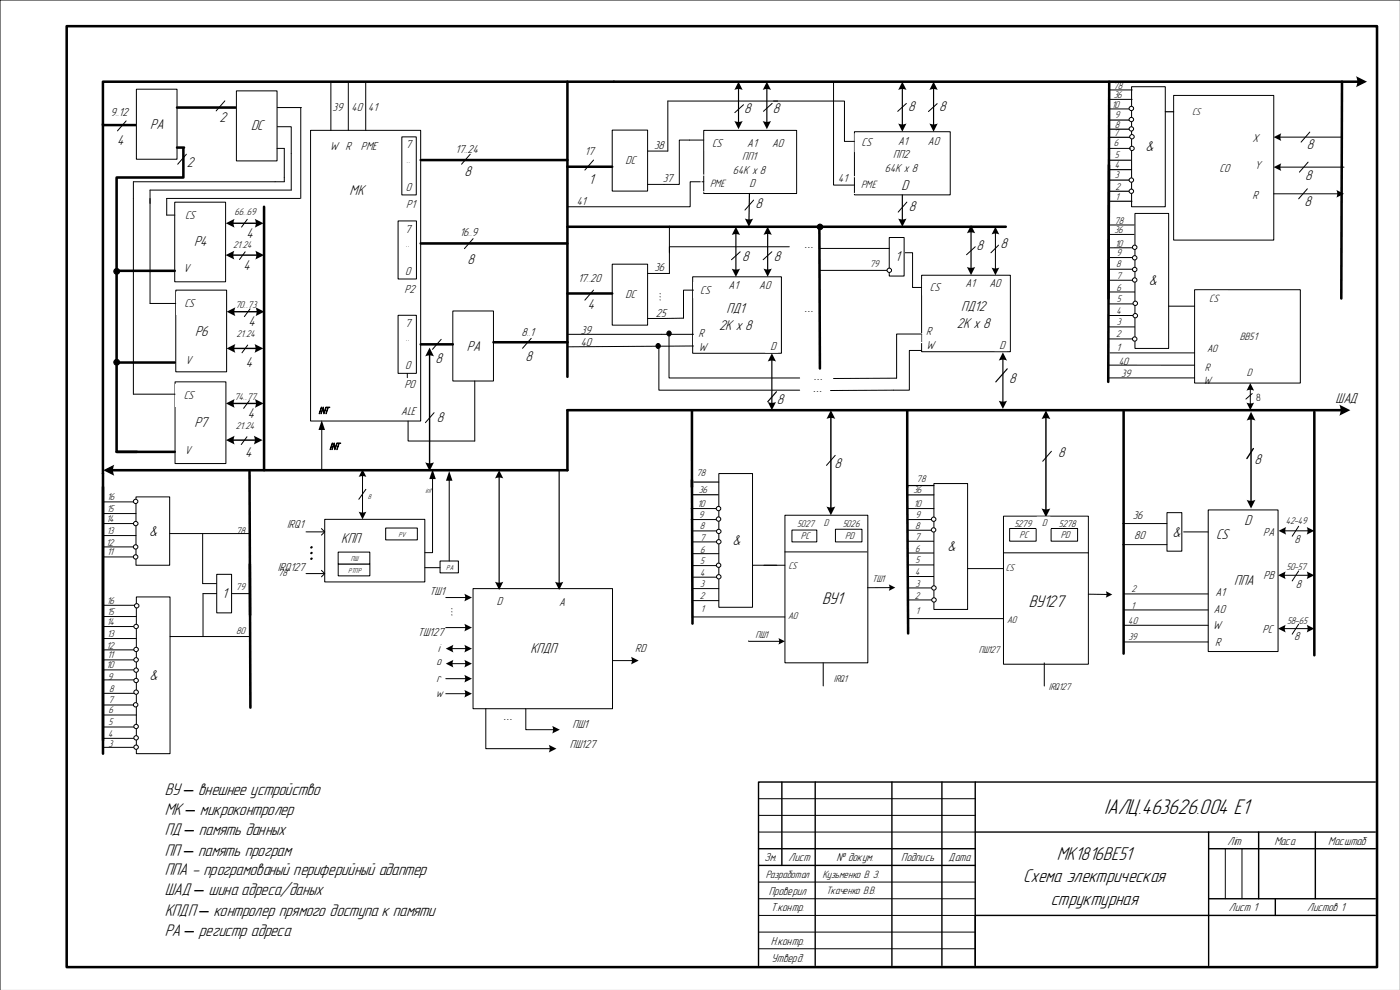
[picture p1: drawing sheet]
<svg xmlns="http://www.w3.org/2000/svg" width="420mm" height="297mm" viewBox="0 0 420 297" stroke-linecap="round" stroke-linejoin="round" font-family="sans-serif">
<path d="M207.7 83h26.7v22.9h-26.7z" fill="none" stroke="#000" stroke-width=".3"/>
<path d="M208 84.7h6.7v4.6h-6.7z" fill="none" stroke="#fff" stroke-width=".3"/>
<path d="M208 100.3h3.8v3.4h-3.8z" fill-rule="evenodd" fill="#fff"/>
<path d="M208 100.3h3.8v3.4h-3.8z" fill="none" stroke="#fff" stroke-width=".3"/>
<path d="M229.5 102.1h3.8v3.5h-3.8z" fill-rule="evenodd" fill="#fff"/>
<path d="M229.5 102.1h3.8v3.5h-3.8z" fill="none" stroke="#fff" stroke-width=".3"/>
<path d="M93.1 39.1h33.1v87.1h-33.1z" fill-rule="evenodd" fill="#fff"/>
<path d="M93.1 39.1h33.1v87.1h-33.1z" fill="none" stroke="#000" stroke-width=".3"/>
<path d="M119.4 66.2h5.5v17.5h-5.5z" fill-rule="evenodd" fill="#fff"/>
<path d="M119.4 66.2h5.5v17.5h-5.5z" fill="none" stroke="#000" stroke-width=".3"/>
<path d="M119.4 94.5h5.5v17.5h-5.5z" fill-rule="evenodd" fill="#fff"/>
<path d="M119.4 94.5h5.5v17.5h-5.5z" fill="none" stroke="#000" stroke-width=".3"/>
<path d="M120.5 41h4.3v17.5h-4.3z" fill-rule="evenodd" fill="#fff"/>
<path d="M120.5 41h4.3v17.5h-4.3zM122.2 112v1.2" fill="none" stroke="#000" stroke-width=".3"/>
<path d="M211.1 39.1h27.8v18.9h-27.8z" fill-rule="evenodd" fill="#fff"/>
<path d="M211.1 39.1h27.8v18.9h-27.8z" fill="none" stroke="#000" stroke-width=".3"/>
<path d="M211.5 40.5h6.8v4.9h-6.8z" fill="none" stroke="#fff" stroke-width=".3"/>
<path d="M220.8 53h9.3v4.2h-9.3z" fill-rule="evenodd" fill="#fff"/>
<path d="M220.8 53h9.3v4.2h-9.3z" fill="none" stroke="#fff" stroke-width=".3"/>
<path d="M256.3 39.5h28.7v18.9h-28.7z" fill-rule="evenodd" fill="#fff"/>
<path d="M256.3 39.5h28.7v18.9h-28.7z" fill="none" stroke="#000" stroke-width=".3"/>
<path d="M256.4 40h6.6v5.6h-6.6z" fill-rule="evenodd" fill="#fff"/>
<path d="M256.4 40h6.6v5.6h-6.6z" fill="none" stroke="#fff" stroke-width=".3"/>
<path d="M266.3 53.4h9.6v4.2h-9.6z" fill-rule="evenodd" fill="#fff"/>
<path d="M266.3 53.4h9.6v4.2h-9.6z" fill="none" stroke="#fff" stroke-width=".3"/>
<path d="M183.6 39h10.6v18.3h-10.6z" fill-rule="evenodd" fill="#fff"/>
<path d="M183.6 39h10.6v18.3h-10.6zM232 30.3h21.3v8.8M233.2 30.3h-32.9v15h-6.1M194.2 55.3h4.9" fill="none" stroke="#000" stroke-width=".3"/>
<path d="M276.4 82.5h26.6v23h-26.6z" fill-rule="evenodd" fill="#fff"/>
<path d="M276.4 82.5h26.6v23h-26.6z" fill="none" stroke="#000" stroke-width=".3"/>
<path d="M276.2 100h3.8v2.7h-3.8zM276.7 83.7h7v4.8h-7z" fill="none" stroke="#fff" stroke-width=".3"/>
<path d="M298.2 101.6h3.8v3.5h-3.8z" fill-rule="evenodd" fill="#fff"/>
<path d="M298.2 101.6h3.8v3.5h-3.8z" fill="none" stroke="#fff" stroke-width=".3"/>
<path d="M183.6 79.2h10.6v18.3h-10.6z" fill-rule="evenodd" fill="#fff"/>
<path d="M183.6 79.2h10.6v18.3h-10.6zM236.7 74h-35.9v8h-6.6M194.2 95.5h4.9M198.4 100.3h9.6" fill="none" stroke="#000" stroke-width=".3"/>
<path d="M230 26.4v10.5M280 26.4v11.2M224.8 58l-.2 8.1M270.6 58.4v7.7" fill="none" stroke="#000" stroke-width=".35"/>
<g fill="#000">
<path d="M230 24.5l1.2 2.5-.9-.3-1.5 .3z" fill-rule="evenodd"/>
<path d="M228.8 36.3l1.5 .2 .9-.2-1.2 2.4z" fill-rule="evenodd"/>
<path d="M280 24.5l1.2 2.5-.9-.3-1.5 .3z" fill-rule="evenodd"/>
<path d="M278.8 37l1.5 .3 .9-.3-1.2 2.5z" fill-rule="evenodd"/>
<path d="M223.4 65.5l1.5 .3 1-.3-1.3 2.5z" fill-rule="evenodd"/>
<path d="M269.4 65.5l1 .3 1.5-.3-1.3 2.5z" fill-rule="evenodd"/>
</g>
<path d="M135.8 93.3h12.2v21h-12.2z" fill-rule="evenodd" fill="#fff"/>
<path d="M135.8 93.3h12.2v21h-12.2z" fill="none" stroke="#000" stroke-width=".3"/>
<path d="M362.4 152.9h20.9v42.5h-20.9z" fill-rule="evenodd" fill="#fff"/>
<path d="M362.4 152.9h20.9v42.5h-20.9z" fill="none" stroke="#000" stroke-width=".3"/>
<path d="M52.4 60.6h15.3v23.9h-15.3z" fill-rule="evenodd" fill="#fff"/>
<path d="M52.4 60.6h15.3v23.9h-15.3z" fill="none" stroke="#000" stroke-width=".3"/>
<path d="M52.5 114.5h15.3v24.5h-15.3z" fill-rule="evenodd" fill="#fff"/>
<path d="M83.1 32.3h5.9M73.5 75.5l-1.7 2.3M52.5 114.5h15.3v24.5h-15.3zM74.1 131l-1.7 2.3" fill="none" stroke="#000" stroke-width=".3"/>
<path d="M69.6 76.5h7.6M69.7 132h7.1" fill="none" stroke="#000" stroke-width=".42"/>
<g fill="#000">
<path d="M67.7 76.5l2.6-1.3-.3 1.3 .3 1.3z" fill-rule="evenodd"/>
<path d="M76.6 75.2l2.6 1.3-2.6 1.3 .3-1.3z" fill-rule="evenodd"/>
<path d="M67.8 132l2.6-1.3-.3 1.3 .3 1.3z" fill-rule="evenodd"/>
<path d="M76.1 130.7l2.7 1.3-2.7 1.3 .3-1.3z" fill-rule="evenodd"/>
</g>
<path d="M53.2 61.2h7.5v6.7h-7.5z" fill-rule="evenodd" fill="#fff"/>
<path d="M53.2 61.2h7.5v6.7h-7.5z" fill="none" stroke="#fff" stroke-width=".3"/>
<path d="M52.8 115.2h7.5v6.6h-7.5z" fill-rule="evenodd" fill="#fff"/>
<path d="M52.8 115.2h7.5v6.6h-7.5z" fill="none" stroke="#fff" stroke-width=".3"/>
<path d="M53.9 133h3.9v4.1h-3.9z" fill-rule="evenodd" fill="#fff"/>
<path d="M53.9 133h3.9v4.1h-3.9z" fill="none" stroke="#fff" stroke-width=".3"/>
<path d="M53.5 78.5h3.9v4.1h-3.9z" fill-rule="evenodd" fill="#fff"/>
<path d="M53.5 78.5h3.9v4.1h-3.9z" fill="none" stroke="#fff" stroke-width=".3"/>
<path d="M30.9 37.2v.3h9.8" fill="none" stroke="#000" stroke-width=".76"/>
<path d="M40.9 26.7h12.2v21h-12.2z" fill-rule="evenodd" fill="#fff"/>
<g fill="none" stroke="#000" stroke-width=".3">
<path d="M419.9 0h-419.9v296.9M37.8 36.3l-2.6 3M40.9 26.7h12.2v21h-12.2zM67.4 30.3l-2.6 2.9M83 38h4.4v8M99.2 24.8v14.3M104.5 24.8v14.3M109.7 24.5v14.6M55.9 46.2l-2.6 3.1M141 46.2l-2.6 3.1M178 48l-2.6 3M141.9 71.6l-2.6 3"/>
<path d="M226 60l-2.6 3M231.5 75.5l-2.6 2.4M272 60.6l-2.6 3M298.5 69.7v11.1M299.5 73.5l-2.3 2.3M178 87l-2.6 3M132.3 101.8l-2.6 3M159.3 101.4l-2.6 3M170.2 100.3h28.2M197.6 104.6v12.4h42.2M200.7 100.3v13h39.1M208 103.7l-37.8 .3"/>
<path d="M276.4 105.1h-3.7v11.9h-4.7M130.2 123.8l-2.6 2.9M315.3 135.3l-2.6 3M385.2 159.2h7.3M389.5 157.8l-1.9 3M385 172.5h7.5M389.5 171.2l-1.9 3M385 188.5h7.5M389.5 187.2l-1.9 3M227.5 239.5h65M227.5 249.5h65M227.5 244.5h65"/>
<path d="M367.5 254.5v15M372.5 254.5v15M227.5 279.5h65M227.5 264.5h65M227.5 269.5h65M227.5 274.5h65M227.5 284.5h65"/>
<circle cx="245.9" cy="68" r=".83"/>
<circle cx="35" cy="81.4" r=".87"/>
<circle cx="200.6" cy="100" r=".7"/>
<circle cx="197.3" cy="103.7" r=".7"/>
</g>
<g fill="none" stroke="#000" stroke-width=".76">
<path d="M20 7.8h393v282.2h-393zM53.1 32.3h17.8M170.2 24.5v88.5M407.5 24.5h-376.6v117.5M53.1 44.2h2.1M126.2 48h44M170.2 50h13.4M79.2 62v79M126.2 73h44M170.2 68h131.5M170.2 88h13.4M126.2 103.3h9.6"/>
<path d="M148 102.6h22.2M272.1 123l.3 66.9M394.2 123.5v73M402.5 123h-232.3v18h-136.7"/>
</g>
<g fill="none" stroke="#000" stroke-width=".42">
<path d="M128.8 106.2v33.1M313.7 125.1v28M375.2 125.5v25M375.9 134.5l-1.9 3M234.5 234.5v25M244.5 234.5v55M267.5 234.5v55M282.5 234.5v55M292.5 234.5h-65v55M412.5 234.5h-120v55v-15h120M227.5 254.5h65M227.5 259.5h65"/>
<path d="M292.5 249.5h120M362.5 249.5v40M362.5 254.5h50M377.5 249.5v20M394.5 249.5v20M362.5 269.5h50M382.5 269.5v5"/>
</g>
<g fill="#000">
<path d="M406.7 22.8l3.3 1.7-3.3 1.7 .4-1.7z" fill-rule="evenodd"/>
<path d="M230.2 68l1.3 2.4-1-.2-1.5 .2z" fill-rule="evenodd"/>
<path d="M298.5 68l1.2 2.3-.9-.3-1.4 .3z" fill-rule="evenodd"/>
<path d="M229 80.5l1.5 .3 1-.3-1.3 2.5z" fill-rule="evenodd"/>
<path d="M297.4 80.2l1.4 .3 .9-.3-1.2 2.3z" fill-rule="evenodd"/>
<path d="M128.8 104.2l1.4 2.7-1.4-.3-1.3 .3z" fill-rule="evenodd"/>
<path d="M231.5 105.9l1.2 2.5-.9-.3-1.5 .3z" fill-rule="evenodd"/>
<path d="M300.8 105.7l1.2 2.4-1-.2-1.4 .2z" fill-rule="evenodd"/>
<path d="M230.3 120.5l1.5 .3 .9-.3-1.2 2.5z" fill-rule="evenodd"/>
<path d="M299.6 120.1l1.4 .3 1-.3-1.2 2.5z" fill-rule="evenodd"/>
<path d="M313.7 123.1l1.3 2.6-1.3-.3-1.3 .3z" fill-rule="evenodd"/>
<path d="M375.2 123.5l1.3 2.6-1.3-.3-1.3 .3z" fill-rule="evenodd"/>
<path d="M401.7 121.3l3.3 1.7-3.3 1.7 .4-1.7z" fill-rule="evenodd"/>
<path d="M31 141l3.3-1.6-.4 1.6 .4 1.7z" fill-rule="evenodd"/>
<path d="M127.5 138.6l1.3 .3 1.4-.3-1.4 2.6z" fill-rule="evenodd"/>
<path d="M312.4 152.4l1.3 .4 1.3-.4-1.3 2.7z" fill-rule="evenodd"/>
<path d="M373.9 149.9l1.3 .3 1.3-.3-1.3 2.6z" fill-rule="evenodd"/>
<path d="M383.5 159.2l2.3-1.2-.3 .9 .3 1.4z" fill-rule="evenodd"/>
<path d="M391.9 158l2.3 1.2-2.3 1.1 .3-1.4z" fill-rule="evenodd"/>
<path d="M383.3 172.5l2.3-1.1-.3 .9 .3 1.3z" fill-rule="evenodd"/>
<path d="M391.9 171.4l2.3 1.1-2.3 1.1 .3-1.3z" fill-rule="evenodd"/>
<path d="M383.3 188.5l2.3-1.1-.3 .9 .3 1.3z" fill-rule="evenodd"/>
<path d="M391.9 187.4l2.3 1.1-2.3 1.1 .3-1.3z" fill-rule="evenodd"/>
<circle cx="245.9" cy="68" r=".83"/>
<circle cx="35" cy="81.4" r=".87"/>
<circle cx="200.6" cy="100" r=".7"/>
<circle cx="197.3" cy="103.7" r=".7"/>
</g>
<path d="M230.2 69.8v11.3M231.5 107.8v13.3M232.9 117.5l-2.6 3M300.8 107.5v13.2M302.1 110.6l-3.4 3.9" fill="none" stroke="#000" stroke-width=".35"/>
<path d="M350 153.7h4.5v11.6h-4.5z" fill-rule="evenodd" fill="#fff"/>
<g fill="none" stroke="#000" stroke-width=".3">
<path d="M223 31.4l-2.6 2.4M231.6 31l-2.6 2.4M250 24.5v31h6.3M253.3 39.1v3.3h3M271.8 31l-2.6 2.4M281.1 31.1l-2.6 2.4M211.1 42h-7.4v13.3h-4.6M211.1 54.5h-4.1v7.5h-36.8M50 64.5h2.4M74.2 65.8l-1.8 2.3M222 75.5l-2.6 2.4M271.5 75.8h2.2v10.4h2.7"/>
<path d="M292.5 74l-2.6 2.4M208 87h-3v8.4l-5.9 .1M142.4 114.3v17.9h-20v-6M276.4 100.2h-7.5v13.2l-18.9 .1M74.8 120.1l-1.7 2.3M272.1 159h8M336.7 157h13.3M350 153.7h4.5v11.6h-4.5zM355 159.5h7.4M272.1 162.3h8M272.1 165.8h8M272.1 169.4h8"/>
<path d="M272.1 172.9h8M272.1 179.9h8M272.1 176.3h8M337.1 178.1h25.3M337.1 182.9h25.3M337.1 187.5h25.3M337.1 192.5h25.3"/>
</g>
<path d="M55 44.5v8.7h-20v82.3h6.1M35 81.2h17.4" fill="none" stroke="#000" stroke-width=".76"/>
<path d="M69.7 66.9h7.4M69.7 121h7.4" fill="none" stroke="#000" stroke-width=".42"/>
<g fill="#000">
<path d="M221.5 24.5l1.2 2.5-.9-.3-1.5 .3z" fill-rule="evenodd"/>
<path d="M220.3 36.3l1.5 .2 .9-.2-1.2 2.4z" fill-rule="evenodd"/>
<path d="M270.6 24.5l1.3 2.5-1-.3-1.5 .3z" fill-rule="evenodd"/>
<path d="M269.4 37l1.5 .3 1-.3-1.3 2.5z" fill-rule="evenodd"/>
<path d="M67.7 66.9l2.6-1.3-.3 1.3 .3 1.4z" fill-rule="evenodd"/>
<path d="M76.4 65.6l2.6 1.3-2.6 1.4 .3-1.4z" fill-rule="evenodd"/>
<path d="M220.7 68l1.3 2.5-1-.3-1.5 .3z" fill-rule="evenodd"/>
<path d="M291.2 67.5l1.3 2.5-1-.3-1.5 .3z" fill-rule="evenodd"/>
<path d="M219.5 80.5l1.5 .3 1-.3-1.3 2.5z" fill-rule="evenodd"/>
<path d="M290 80l1.5 .3 1-.3-1.3 2.5z" fill-rule="evenodd"/>
<path d="M67.8 121l2.6-1.3-.3 1.3 .3 1.3z" fill-rule="evenodd"/>
<path d="M76.4 119.7l2.7 1.3-2.7 1.3 .4-1.3z" fill-rule="evenodd"/>
</g>
<path d="M267 40h7.1v4.5h-7.1zM210.3 52.5h9.4v5h-9.4zM221.9 40.5h6.9v5h-6.9zM255.6 53h9.4v5h-9.4z" fill="none" stroke="#fff" stroke-width=".3"/>
<path d="M221.5 26.4v10.5M270.6 26.4v11.2M220.7 69.9v11.3M291.2 69.4v11.2" fill="none" stroke="#000" stroke-width=".35"/>
<path d="M280.1 145h10.1v37.7h-10.1z" fill-rule="evenodd" fill="#fff"/>
<path d="M200.8 67.8v8M280.1 145h10.1v37.7h-10.1z" fill="none" stroke="#000" stroke-width=".3"/>
<path d="M272.2 148.4h7.9" fill="none" stroke="#000" stroke-width=".35"/>
<path d="M245.7 67.5l.2 43M30.9 142v80" fill="none" stroke="#000" stroke-width=".76"/>
<path d="M40.8 149h10.1v20.5h-10.1z" fill-rule="evenodd" fill="#fff"/>
<path d="M30.9 157h9.9M30.9 154h9.9M40.8 149h10.1v20.5h-10.1zM50.9 160h24M30.9 167h9.9M30.9 164h9.9M30.9 160.6h9.9" fill="none" stroke="#000" stroke-width=".3"/>
<circle cx="40.7" cy="157" r=".67" fill="#fff"/>
<circle cx="40.7" cy="157" r=".67" fill="none" stroke="#000" stroke-width=".3"/>
<path d="M40.9 179h10.1v47h-10.1z" fill-rule="evenodd" fill="#fff"/>
<path d="M60.8 160v15h4.1M40.9 179h10.1v47h-10.1zM65 178h-4.1v12.9M31 197.9h9.9M31 194.9h9.9M31 191.5h9.9M31 187.9h9.9M31 184.9h9.9M51 190.9h24M31 203.9h9.9M31 200.9h9.3" fill="none" stroke="#000" stroke-width=".3"/>
<path d="M65 172.2h4.5v11.6h-4.5z" fill-rule="evenodd" fill="#fff"/>
<path d="M65 172.2h4.5v11.6h-4.5z" fill="none" stroke="#000" stroke-width=".3"/>
<path d="M272.2 145.6h7.9" fill="none" stroke="#000" stroke-width=".35"/>
<circle cx="280" cy="158.9" r=".67" fill="#fff"/>
<circle cx="280" cy="158.9" r=".67" fill="none" stroke="#000" stroke-width=".3"/>
<path d="M337 123v73" fill="none" stroke="#000" stroke-width=".76"/>
<path d="M70.9 27.2h12.2v21h-12.2z" fill-rule="evenodd" fill="#fff"/>
<path d="M70.9 27.2h12.2v21h-12.2zM250.5 136.6l-2.6 3M225 169.5h7.9" fill="none" stroke="#000" stroke-width=".3"/>
<path d="M249.2 125v27.5" fill="none" stroke="#000" stroke-width=".42"/>
<g fill="#000">
<path d="M249.2 123l1.3 2.6-1.3-.3-1.3 .3z" fill-rule="evenodd"/>
<path d="M247.9 151.9l1.3 .3 1.3-.3-1.3 2.6z" fill-rule="evenodd"/>
</g>
<path d="M207.5 123.1v22.9" fill="none" stroke="#000" stroke-width=".76"/>
<path d="M215.6 142h10.1v40.1h-10.1z" fill-rule="evenodd" fill="#fff"/>
<path d="M207.6 159.2h8M215.6 142h10.1v40.1h-10.1zM207.6 162.5h8M207.6 166h8M207.6 169.6h8M207.6 173.1h8M207.6 176.5h8M207.6 180.1h8" fill="none" stroke="#000" stroke-width=".3"/>
<path d="M207.5 144l.2 43" fill="none" stroke="#000" stroke-width=".76"/>
<circle cx="215.6" cy="162.5" r=".67" fill="#fff"/>
<circle cx="215.6" cy="162.5" r=".67" fill="none" stroke="#000" stroke-width=".3"/>
<path d="M207.9 148.4h7.5" fill="none" stroke="#000" stroke-width=".35"/>
<circle cx="215.5" cy="169.5" r=".67" fill="#fff"/>
<circle cx="215.5" cy="169.5" r=".67" fill="none" stroke="#000" stroke-width=".3"/>
<path d="M208.1 144.6h7.5" fill="none" stroke="#000" stroke-width=".35"/>
<circle cx="215.6" cy="159.4" r=".67" fill="#fff"/>
<circle cx="215.6" cy="159.4" r=".67" fill="none" stroke="#000" stroke-width=".3"/>
<circle cx="215.6" cy="173" r=".67" fill="#fff"/>
<g fill="none" stroke="#000" stroke-width=".3">
<path d="M31.1 150.5h9.9M31 181.5h9.9"/>
<circle cx="215.6" cy="173" r=".67"/>
</g>
<circle cx="40.7" cy="150.4" r=".67" fill="#fff"/>
<g fill="none" stroke="#000" stroke-width=".3">
<path d="M369.2 110.6l8.3 .3M372 113.7l5.5 .1"/>
<circle cx="40.7" cy="150.4" r=".67"/>
</g>
<path d="M358.3 86.9h31.7v28h-31.7z" fill-rule="evenodd" fill="#fff"/>
<path d="M358.3 86.9h31.7v28h-31.7z" fill="none" stroke="#000" stroke-width=".3"/>
<path d="M359.2 87.4h9.1v4.2h-9.1z" fill-rule="evenodd" fill="#fff"/>
<path d="M359.2 87.4h9.1v4.2h-9.1z" fill="none" stroke="#fff" stroke-width=".3"/>
<path d="M359.1 109.9h5.5v4.3h-5.5z" fill-rule="evenodd" fill="#fff"/>
<path d="M359.1 109.9h5.5v4.3h-5.5z" fill="none" stroke="#fff" stroke-width=".3"/>
<path d="M359.5 102.5h7.6v4.2h-7.6z" fill-rule="evenodd" fill="#fff"/>
<path d="M359.5 102.5h7.6v4.2h-7.6z" fill="none" stroke="#fff" stroke-width=".3"/>
<path d="M371.6 109.5h5.6v4.3h-5.6z" fill-rule="evenodd" fill="#fff"/>
<path d="M371.6 109.5h5.6v4.3h-5.6z" fill="none" stroke="#fff" stroke-width=".3"/>
<path d="M373.7 119.7l1.9-1.7z" fill="#fff"/>
<path d="M332.4 113.3h25.9M332.4 109.5h25.9M332.9 105.8h25.4M373.7 119.7l1.9-1.7z" fill="none" stroke="#000" stroke-width=".3"/>
<path d="M332.6 49.5l-.2 65" fill="none" stroke="#000" stroke-width=".76"/>
<circle cx="40.7" cy="164" r=".67" fill="#fff"/>
<circle cx="40.7" cy="164" r=".67" fill="none" stroke="#000" stroke-width=".3"/>
<circle cx="40.7" cy="167" r=".67" fill="#fff"/>
<g fill="none" stroke="#000" stroke-width=".3">
<path d="M332.4 80.7h8M332.4 84h8M332.4 87.6h8M332.4 91.1h8M332.4 94.6h8M332.4 98h8M332.4 101.6h8"/>
<circle cx="40.7" cy="167" r=".67"/>
</g>
<path d="M340.4 64h10.1v40.5h-10.1z" fill-rule="evenodd" fill="#fff"/>
<path d="M340.4 64h10.1v40.5h-10.1zM350.5 91.8h7.8" fill="none" stroke="#000" stroke-width=".3"/>
<circle cx="340.5" cy="91" r=".67" fill="#fff"/>
<circle cx="340.5" cy="91" r=".67" fill="none" stroke="#000" stroke-width=".3"/>
<circle cx="40.8" cy="201" r=".67" fill="#fff"/>
<circle cx="40.8" cy="201" r=".67" fill="none" stroke="#000" stroke-width=".3"/>
<circle cx="40.8" cy="187.9" r=".67" fill="#fff"/>
<circle cx="40.8" cy="187.9" r=".67" fill="none" stroke="#000" stroke-width=".3"/>
<circle cx="41" cy="181.7" r=".67" fill="#fff"/>
<circle cx="41" cy="181.7" r=".67" fill="none" stroke="#000" stroke-width=".3"/>
<circle cx="340.3" cy="101.7" r=".67" fill="#fff"/>
<circle cx="340.3" cy="101.7" r=".67" fill="none" stroke="#000" stroke-width=".3"/>
<circle cx="340.5" cy="94.7" r=".67" fill="#fff"/>
<circle cx="340.5" cy="94.7" r=".67" fill="none" stroke="#000" stroke-width=".3"/>
<circle cx="340.3" cy="84" r=".67" fill="#fff"/>
<circle cx="340.3" cy="84" r=".67" fill="none" stroke="#000" stroke-width=".3"/>
<path d="M235.4 154.5h24.9v44.3h-24.9z" fill-rule="evenodd" fill="#fff"/>
<path d="M235.4 154.5h24.9v44.3h-24.9zM235.4 165.5h24.6" fill="none" stroke="#000" stroke-width=".3"/>
<path d="M237.5 158.9h7.5v3.6h-7.5z" fill-rule="evenodd" fill="#fff"/>
<path d="M237.5 158.9h7.5v3.6h-7.5z" fill="none" stroke="#000" stroke-width=".3"/>
<path d="M250.6 158.7h7.9v3.8h-7.9z" fill-rule="evenodd" fill="#fff"/>
<path d="M250.6 158.7h7.9v3.8h-7.9z" fill="none" stroke="#000" stroke-width=".3"/>
<path d="M245.5 155.5h4v2.4h-4z" fill-rule="evenodd" fill="#fff"/>
<path d="M245.5 155.5h4v2.4h-4z" fill="none" stroke="#fff" stroke-width=".3"/>
<path d="M229.1 169.5h6.3M267 176.2h-6.8M224.5 192.2l9.4 .1M246.9 198.8v6.9" fill="none" stroke="#000" stroke-width=".3"/>
<g fill="#000">
<path d="M266.6 175.2l1.9 1-1.9 1 .2-1.2z" fill-rule="evenodd"/>
<path d="M233.5 191.3l1.9 1-1.9 1 .2-1.2z" fill-rule="evenodd"/>
</g>
<path d="M301 154.8h25.4v44.4h-25.4z" fill-rule="evenodd" fill="#fff"/>
<path d="M301 154.8h25.4v44.4h-25.4zM301 165.8h25.4" fill="none" stroke="#000" stroke-width=".3"/>
<path d="M302.8 158.5h8v3.8h-8z" fill-rule="evenodd" fill="#fff"/>
<path d="M302.8 158.5h8v3.8h-8z" fill="none" stroke="#000" stroke-width=".3"/>
<path d="M315.2 158.5h8v3.8h-8z" fill-rule="evenodd" fill="#fff"/>
<path d="M315.2 158.5h8v3.8h-8zM290.2 170.5h10.8M326.4 178.2l5.7 .1M272.2 185.5h28.8M313.2 198.8v6.9" fill="none" stroke="#000" stroke-width=".3"/>
<path d="M311 155.1h4v3.4h-4z" fill="none" stroke="#fff" stroke-width=".3"/>
<path d="M331.7 177.3l1.9 1-2 .9 .3-1.1z" fill-rule="evenodd" fill="#000"/>
<path d="M97.4 155.7h30v18.8h-30z" fill-rule="evenodd" fill="#fff"/>
<path d="M97.4 155.7h30v18.8h-30z" fill="none" stroke="#000" stroke-width=".3"/>
<path d="M101.4 169.1h9.5v3.6h-9.5z" fill-rule="evenodd" fill="#fff"/>
<path d="M101.4 169.1h9.5v3.6h-9.5z" fill="none" stroke="#000" stroke-width=".3"/>
<path d="M101.4 165.5h9.5v3.6h-9.5z" fill-rule="evenodd" fill="#fff"/>
<path d="M101.4 165.5h9.5v3.6h-9.5z" fill="none" stroke="#000" stroke-width=".3"/>
<path d="M115.7 158.3h9.5v3.6h-9.5z" fill-rule="evenodd" fill="#fff"/>
<path d="M91.8 159.5h5.6M96.4 158.5l1 1-1 1M115.7 158.3h9.5v3.6h-9.5zM91.8 172h5.6M96.4 171l1 1-1 1" fill="none" stroke="#000" stroke-width=".3"/>
<path d="M109.7 146.7l-2.1 3z" fill="#fff"/>
<path d="M108.7 142.5v11.5M109.7 146.7l-2.1 3zM129.7 143.4v22.3h-2.3" fill="none" stroke="#000" stroke-width=".3"/>
<g fill="#000">
<path d="M129.7 140.7l1 3h-1.9z"/>
<path d="M107.6 153.4l.9 .3 1.4-.3-1.2 2.3z" fill-rule="evenodd"/>
<path d="M108.7 140.7l1.2 2.3-.9-.2-1.4 .2z" fill-rule="evenodd"/>
</g>
<path d="M132 168.2h5.5v3.6h-5.5z" fill-rule="evenodd" fill="#fff"/>
<path d="M134.7 143.9v24.3M127.4 170.2h4.6M132 168.2h5.5v3.6h-5.5z" fill="none" stroke="#000" stroke-width=".3"/>
<path d="M134.7 141.2l1 3h-1.9z" fill="#000"/>
<path d="M52.7 87h15.3v24.5h-15.3z" fill-rule="evenodd" fill="#fff"/>
<path d="M52.7 87h15.3v24.5h-15.3zM74.3 103.5l-1.7 2.3" fill="none" stroke="#000" stroke-width=".3"/>
<path d="M70 104.5h7" fill="none" stroke="#000" stroke-width=".42"/>
<g fill="#000">
<path d="M68 104.5l2.6-1.3-.3 1.3 .3 1.3z" fill-rule="evenodd"/>
<path d="M76.3 103.2l2.7 1.3-2.7 1.3 .3-1.3z" fill-rule="evenodd"/>
</g>
<path d="M53 87.7h7.5v6.6h-7.5z" fill-rule="evenodd" fill="#fff"/>
<path d="M53 87.7h7.5v6.6h-7.5z" fill="none" stroke="#fff" stroke-width=".3"/>
<path d="M54.2 106h3.8v4.1h-3.8z" fill-rule="evenodd" fill="#fff"/>
<path d="M54.2 106h3.8v4.1h-3.8z" fill="none" stroke="#fff" stroke-width=".3"/>
<path d="M70 93.5h7.3" fill="none" stroke="#000" stroke-width=".42"/>
<g fill="#000">
<path d="M68 93.5l2.6-1.3-.3 1.3 .3 1.3z" fill-rule="evenodd"/>
<path d="M76.7 92.2l2.6 1.3-2.6 1.3 .3-1.3z" fill-rule="evenodd"/>
<circle cx="35" cy="108.6" r=".87"/>
</g>
<g fill="none" stroke="#000" stroke-width=".3">
<path d="M89 32.3h1.4M90.2 32.3v27.2M83.1 44.5h2.2v10h-45.3v63.7h12.5M87.4 46v11h-42.4v34h7.7M90 59.5h-40v5M75 92.6l-1.7 2.3M245.8 81.1h20.9"/>
<circle cx="35" cy="108.6" r=".87"/>
</g>
<path d="M35 108.7h17.4M35 135.5h17.4" fill="none" stroke="#000" stroke-width=".76"/>
<path d="M141.9 176.5h41.8v36h-41.8z" fill-rule="evenodd" fill="#fff"/>
<g fill="none" stroke="#000" stroke-width=".3">
<path d="M332.5 77.2h7.6M340.4 74.3h-7.9M268 117l-18.9 .1M96.5 128.7v12.3M69.5 178h5.5M133.7 179.2h6.1M141.9 176.5h41.8v36h-41.8zM133.7 188.2h6.1M135.4 194.5h4.4M135.4 199h4.4M183.7 198.1h6.1M207.5 185h27.9"/>
<path d="M133.7 203.5h6.1M133.7 208h6.1M145.7 212.5v12h19.5M157.7 212.5v6.3h8.5"/>
</g>
<path d="M149.7 142.9v32.1M167.7 141v34" fill="none" stroke="#000" stroke-width=".35"/>
<g fill="#000">
<path d="M96.5 126l1 2.9h-2z"/>
<path d="M149.7 141l1.2 2.5-.9-.3-1.5 .3z" fill-rule="evenodd"/>
<path d="M139.3 178l2.2 1.2-2.2 1.1 .2-1.4z" fill-rule="evenodd"/>
<path d="M148.5 174.4l1.5 .3 .9-.3-1.2 2.5z" fill-rule="evenodd"/>
<path d="M166.5 174.4l1.5 .3 .9-.3-1.2 2.5z" fill-rule="evenodd"/>
<path d="M133.7 194.5l2.3-1.1-.3 .9 .3 1.3z" fill-rule="evenodd"/>
<path d="M133.7 199l2.3-1.1-.3 .9 .3 1.3z" fill-rule="evenodd"/>
<path d="M139.3 187l2.2 1.2-2.2 1.1 .2-1.3z" fill-rule="evenodd"/>
<path d="M139.3 193.4l2.2 1.1-2.2 1.1 .2-1.3z" fill-rule="evenodd"/>
<path d="M139.3 197.9l2.2 1.1-2.2 1.1 .2-1.3z" fill-rule="evenodd"/>
<path d="M189.3 196.9l2.2 1.2-2.2 1.1 .2-.9z" fill-rule="evenodd"/>
<path d="M139.3 202.4l2.2 1.1-2.2 1.1 .2-1.3z" fill-rule="evenodd"/>
<path d="M139.3 206.9l2.2 1.1-2.2 1.2 .2-1.4z" fill-rule="evenodd"/>
<path d="M165.6 217.7l2.3 1.1-2.3 1.1 .3-1.3z" fill-rule="evenodd"/>
<path d="M164.6 223.4l2.3 1.1-2.3 1.1 .3-.9z" fill-rule="evenodd"/>
</g>
<circle cx="340.3" cy="80.8" r=".67" fill="#fff"/>
<circle cx="340.3" cy="80.8" r=".67" fill="none" stroke="#000" stroke-width=".3"/>
<circle cx="280.1" cy="179.9" r=".67" fill="#fff"/>
<circle cx="280.1" cy="179.9" r=".67" fill="none" stroke="#000" stroke-width=".3"/>
<circle cx="280.1" cy="176.3" r=".67" fill="#fff"/>
<g fill="none" stroke="#000" stroke-width=".3">
<path d="M375 116.6v4.7"/>
<circle cx="280.1" cy="176.3" r=".67"/>
</g>
<g fill="#000">
<path d="M375 114.9l1.1 2.3-.9-.3-1.3 .3z" fill-rule="evenodd"/>
<path d="M373.9 120.7l1.3 .3 .9-.3-1.1 2.3z" fill-rule="evenodd"/>
</g>
<path d="M332.7 24.5l-.2 65M402.5 24.5l-.2 65" fill="none" stroke="#000" stroke-width=".76"/>
<path d="M352 28.6h30v43.4h-30z" fill-rule="evenodd" fill="#fff"/>
<path d="M352 28.6h30v43.4h-30zM392.8 39.6l-2.6 3M382 58.1h19.4M383.7 50.1h19.4M383.7 41.1h18.9M392.1 56.6l-2.6 3M392.3 48.6l-2.6 3" fill="none" stroke="#000" stroke-width=".3"/>
<g fill="#000">
<path d="M382 50.1l2.3-1.1-.3 .9 .3 1.4z" fill-rule="evenodd"/>
<path d="M382 41.1l2.3-1.1-.3 .9 .3 1.4z" fill-rule="evenodd"/>
<path d="M400.8 57l2.3 1.1-2.3 1.2 .3-1.4z" fill-rule="evenodd"/>
</g>
<path d="M339.4 26h10.1v36h-10.1z" fill-rule="evenodd" fill="#fff"/>
<path d="M339.4 26h10.1v36h-10.1z" fill="none" stroke="#000" stroke-width=".3"/>
<path d="M332.9 36h6.5M332.9 38.7h6.5M332.6 48h6.5M332.8 54h6.4M332.9 41.2h6.5M332.9 50.9h6.5M332.9 57.3h6.5M333 60.3h6.5" fill="none" stroke="#000" stroke-width=".35"/>
<circle cx="339.5" cy="44.5" r=".67" fill="#fff"/>
<circle cx="339.5" cy="44.5" r=".67" fill="none" stroke="#000" stroke-width=".3"/>
<circle cx="339.5" cy="41" r=".67" fill="#fff"/>
<circle cx="339.5" cy="41" r=".67" fill="none" stroke="#000" stroke-width=".3"/>
<circle cx="339.3" cy="54" r=".67" fill="#fff"/>
<circle cx="339.3" cy="54" r=".67" fill="none" stroke="#000" stroke-width=".3"/>
<path d="M349.5 33.5h2.5" fill="none" stroke="#000" stroke-width=".35"/>
<path d="M74.8 141.4l.2 43M74.9 169.2l.2 43" fill="none" stroke="#000" stroke-width=".76"/>
<path d="M266.7 71.2h4.5v11.6h-4.5z" fill-rule="evenodd" fill="#fff"/>
<path d="M245.8 74.5h20.9M266.7 71.2h4.5v11.6h-4.5z" fill="none" stroke="#000" stroke-width=".3"/>
<circle cx="266.7" cy="81.1" r=".67" fill="#fff"/>
<g fill="none" stroke="#000" stroke-width=".3">
<path d="M31.1 218h9.8M31.1 214.4h9.8M31.1 211.4h9.8M31.1 221.4h9.8"/>
<circle cx="266.7" cy="81.1" r=".67"/>
</g>
<circle cx="40.8" cy="217.9" r=".67" fill="#fff"/>
<g fill="none" stroke="#000" stroke-width=".3">
<path d="M31.3 207.9h9.9"/>
<circle cx="40.8" cy="217.9" r=".67"/>
</g>
<circle cx="40.7" cy="211.4" r=".67" fill="#fff"/>
<circle cx="40.7" cy="211.4" r=".67" fill="none" stroke="#000" stroke-width=".3"/>
<circle cx="40.8" cy="197.9" r=".67" fill="#fff"/>
<circle cx="40.8" cy="197.9" r=".67" fill="none" stroke="#000" stroke-width=".3"/>
<circle cx="40.8" cy="194.8" r=".67" fill="#fff"/>
<g fill="none" stroke="#000" stroke-width=".3">
<path d="M31.1 224.1h9.8"/>
<circle cx="40.8" cy="194.8" r=".67"/>
</g>
<path d="M30.9 146v80" fill="none" stroke="#000" stroke-width=".76"/>
<circle cx="40.8" cy="221.3" r=".67" fill="#fff"/>
<circle cx="40.8" cy="221.3" r=".67" fill="none" stroke="#000" stroke-width=".3"/>
<circle cx="40.8" cy="224.1" r=".67" fill="#fff"/>
<circle cx="40.8" cy="224.1" r=".67" fill="none" stroke="#000" stroke-width=".3"/>
<circle cx="40.8" cy="207.6" r=".67" fill="#fff"/>
<circle cx="40.8" cy="207.6" r=".67" fill="none" stroke="#000" stroke-width=".3"/>
<circle cx="40.8" cy="204.1" r=".67" fill="#fff"/>
<g fill="none" stroke="#000" stroke-width=".3">
<path d="M207.3 152.5h7.9M207.3 155.8h8M272.1 152.5h8M272.1 155.8h8M336.7 163.3h13.3"/>
<circle cx="40.8" cy="204.1" r=".67"/>
</g>
<circle cx="215.5" cy="155.7" r=".67" fill="#fff"/>
<circle cx="215.5" cy="155.7" r=".67" fill="none" stroke="#000" stroke-width=".3"/>
<circle cx="215.5" cy="152.5" r=".67" fill="#fff"/>
<circle cx="215.5" cy="152.5" r=".67" fill="none" stroke="#000" stroke-width=".3"/>
<circle cx="280" cy="155.7" r=".67" fill="#fff"/>
<g fill="none" stroke="#000" stroke-width=".3">
<path d="M332.5 70.3h7.6M332.5 67.5h7.7"/>
<circle cx="280" cy="155.7" r=".67"/>
</g>
<circle cx="340.3" cy="77.3" r=".67" fill="#fff"/>
<circle cx="340.3" cy="77.3" r=".67" fill="none" stroke="#000" stroke-width=".3"/>
<circle cx="340.3" cy="74.2" r=".67" fill="#fff"/>
<g fill="none" stroke="#000" stroke-width=".3">
<path d="M332.4 29.8h7.2M332.4 27h7.2M332.7 32.7h6.7M332.5 44.5h6.5"/>
<circle cx="340.3" cy="74.2" r=".67"/>
</g>
<circle cx="339.3" cy="35.9" r=".67" fill="#fff"/>
<circle cx="339.3" cy="35.9" r=".67" fill="none" stroke="#000" stroke-width=".3"/>
<circle cx="339.3" cy="32.5" r=".67" fill="#fff"/>
<circle cx="339.3" cy="32.5" r=".67" fill="none" stroke="#000" stroke-width=".3"/>
<circle cx="339.3" cy="57.4" r=".67" fill="#fff"/>
<circle cx="339.3" cy="57.4" r=".67" fill="none" stroke="#000" stroke-width=".3"/>
<circle cx="339.3" cy="38.7" r=".67" fill="#fff"/>
<circle cx="339.3" cy="38.7" r=".67" fill="none" stroke="#000" stroke-width=".3"/>
<g font-size="8.9">
<text x="92.7" y="164.3">.</text>
<text x="92.7" y="166">.</text>
<text x="92.7" y="167.7">.</text>
</g>
<g font-size="6.7">
<text x="241.2" y="74.5">…</text>
<text x="197.9" y="87.7" transform="rotate(90 197.9 87.7)">…</text>
<text x="241.2" y="93.5">…</text>
<text x="243.8" y="117.5">…</text>
<text x="244" y="114">…</text>
<text x="135.4" y="181.9" transform="rotate(90 135.4 181.9)">…</text>
<text x="151" y="216">…</text>
<text x="331.2" y="244.1">ІАЛЦ.463626.004 Е1</text>
</g>
<g font-size="5.9">
<text x="317" y="257.8">MK1816ВE51</text>
<text x="306.9" y="264.6">Схема электрическая</text>
<text x="315.2" y="271.4">структурная</text>
</g>
<g font-size="5.3">
<text x="246.6" y="181.1">ВУ1</text>
<text x="308.6" y="182">ВУ127</text>
<text x="49.4" y="238.4">ВУ – внешнее устройство</text>
<text x="49.4" y="244.4">МК – микроконтролер</text>
<text x="49.4" y="250.5">ПД – память данных</text>
<text x="49.4" y="256.5">ПП – память програм</text>
<text x="49.4" y="262.5">ППА - програмованый периферийный адаптер</text>
<text x="49.4" y="268.5">ШАД – шина адреса/даных</text>
<text x="49.4" y="274.6">КПДП – контролер прямого доступа к памяти</text>
<text x="49.4" y="280.6">РА – регистр адреса</text>
</g>
<g font-size="4.5">
<text x="223.2" y="33.8">8</text>
<text x="231.8" y="33.8">8</text>
<text x="272.4" y="33.3">8</text>
<text x="281.6" y="33.3">8</text>
<text x="45.1" y="38.6">РА</text>
<text x="65.8" y="36.6">2</text>
<text x="75.3" y="39.1">DC</text>
<text x="35.2" y="43.6">4</text>
<text x="343.5" y="45.3">&amp;</text>
<text x="391.9" y="44.8">8</text>
<text x="56" y="50.1">2</text>
<text x="139.3" y="52.8">8</text>
<text x="391.4" y="53.8">8</text>
<text x="104.8" y="58.5">MK</text>
<text x="176.6" y="55.1">1</text>
<text x="270.3" y="56.8">D</text>
<text x="226.6" y="62.5">8</text>
<text x="272.6" y="63.1">8</text>
<text x="391.2" y="61.8">8</text>
<text x="73.9" y="71.3">4</text>
<text x="58.2" y="73.9">P4</text>
<text x="292.9" y="74.8">8</text>
<text x="300.1" y="74.2">8</text>
<text x="73" y="80.8">4</text>
<text x="140.2" y="79.1">8</text>
<text x="222.6" y="78.3">8</text>
<text x="232.1" y="78.4">8</text>
<text x="268.5" y="78.3">1</text>
<text x="344.5" y="85.6">&amp;</text>
<text x="176.3" y="92.5">4</text>
<text x="217.9" y="93.7">ПД1</text>
<text x="288.3" y="93.3">ПД12</text>
<text x="58.5" y="100.6">P6</text>
<text x="74.6" y="97.8">4</text>
<text x="215.7" y="98.8">2K x 8</text>
<text x="287" y="98.3">2K x 8</text>
<text x="140" y="105.1">РА</text>
<text x="73.7" y="109.9">4</text>
<text x="130.6" y="108.8">8</text>
<text x="157.6" y="108.1">8</text>
<text x="302.7" y="114.8">8</text>
<text x="74.3" y="125.4">4</text>
<text x="233" y="121">8</text>
<text x="400.5" y="120.9">ШАД</text>
<text x="58.3" y="128.1">P7</text>
<text x="131" y="126.6">8</text>
<text x="73.5" y="136.9">4</text>
<text x="317.4" y="137.1">8</text>
<text x="250.3" y="140.3">8</text>
<text x="376.3" y="139.1">8</text>
<text x="44.7" y="160.7">&amp;</text>
<text x="351.6" y="160.9">&amp;</text>
<text x="364.8" y="161.6">CS</text>
<text x="373.2" y="157.4">D</text>
<text x="102.4" y="162.7">КПП</text>
<text x="219.7" y="163.5">&amp;</text>
<text x="284.2" y="165.3">&amp;</text>
<text x="66.7" y="179.4">1</text>
<text x="370.2" y="175.6">ППА</text>
<text x="159.1" y="196">КПДП</text>
<text x="44.8" y="204">&amp;</text>
</g>
<g font-size="3.6">
<text x="33.1" y="34.9">9..12</text>
<text x="99.8" y="33.3">39</text>
<text x="105.4" y="33.3">40</text>
<text x="110.4" y="33.3">41</text>
<text x="99" y="44.8">W R</text>
<text x="108.2" y="44.8">PME</text>
<text x="121.7" y="44.5">7</text>
<text x="136.6" y="45.9">17..24</text>
<text x="175.4" y="46.6">17</text>
<text x="196.2" y="44.6">38</text>
<text x="213.6" y="44.1">CS</text>
<text x="224.1" y="44.1">A1</text>
<text x="231.6" y="44">A0</text>
<text x="258.4" y="43.9">CS</text>
<text x="267.9" y="47.4">ПП2</text>
<text x="269.3" y="43.3">A1</text>
<text x="278.3" y="43.6">A0</text>
<text x="375.6" y="42.6">X</text>
<text x="122" y="48.7">..</text>
<text x="187.6" y="49.3">DC</text>
<text x="219.8" y="52.3">64K x 8</text>
<text x="222.6" y="48">ПП1</text>
<text x="265.3" y="51.7">64K x 8</text>
<text x="365.8" y="51.7">CО</text>
<text x="376.4" y="50.6">Y</text>
<text x="121.7" y="57.2">0</text>
<text x="198.8" y="54.6">37</text>
<text x="224.8" y="56.2">D</text>
<text x="251.4" y="54.6">41</text>
<text x="375.7" y="59.6">R</text>
<text x="55.5" y="65.7">CS</text>
<text x="121.8" y="62.4">P1</text>
<text x="173" y="61.6">41</text>
<text x="121.5" y="69.8">7</text>
<text x="137.9" y="70.9">16..9</text>
<text x="121.8" y="74">..</text>
<text x="55" y="81.7">V</text>
<text x="121.5" y="82.5">0</text>
<text x="196.3" y="81.2">36</text>
<text x="121.3" y="87.7">P2</text>
<text x="173.4" y="84.6">17..20</text>
<text x="187.6" y="89.5">DC</text>
<text x="210" y="88.1">CS</text>
<text x="218.5" y="86.6">A1</text>
<text x="227.7" y="86.6">A0</text>
<text x="278.9" y="87.2">CS</text>
<text x="289.6" y="86.1">A1</text>
<text x="296.7" y="86.2">A0</text>
<text x="55.3" y="92.1">CS</text>
<text x="196.7" y="95.1">25</text>
<text x="121.5" y="98.1">7</text>
<text x="156.4" y="100.6">8..1</text>
<text x="174.2" y="100.1">39</text>
<text x="209.5" y="101">R</text>
<text x="277.8" y="100.4">R</text>
<text x="121.8" y="102.3">..</text>
<text x="174.2" y="103.8">40</text>
<text x="209.5" y="105.3">W</text>
<text x="231.1" y="105">D</text>
<text x="277.8" y="104.6">W</text>
<text x="299.8" y="104.5">D</text>
<text x="55.6" y="109.2">V</text>
<text x="121.5" y="110.8">0</text>
<text x="55.1" y="119.7">CS</text>
<text x="121.3" y="116.3">P0</text>
<text x="120.3" y="124.4">ALE</text>
<text x="55.4" y="136.2">V</text>
<text x="339.7" y="155.6">36</text>
<text x="86.1" y="158.4">IRQ1</text>
<text x="340.2" y="161.8">80</text>
<text x="378.8" y="160.7">РА</text>
<text x="388.3" y="162.9">8</text>
<text x="83.3" y="171.3">IRQ127</text>
<text x="378.9" y="173.8">РВ</text>
<text x="128.8" y="178.5">ТШ1</text>
<text x="364.6" y="178.7">A1</text>
<text x="388.7" y="176.2">8</text>
<text x="149" y="181.3">D</text>
<text x="167.7" y="181.7">A</text>
<text x="364.1" y="183.7">A0</text>
<text x="125.3" y="190.7">ТШ127</text>
<text x="363.8" y="188.6">W</text>
<text x="378.6" y="189.7">РС</text>
<text x="131.3" y="195.5">i</text>
<text x="190.5" y="195.7">RD</text>
<text x="364.5" y="193.6">R</text>
<text x="388.2" y="192">8</text>
<text x="130.9" y="199.5">o</text>
<text x="130.8" y="209">w</text>
<text x="131" y="204.5">r</text>
<text x="171.7" y="218.3">ПШ1</text>
<text x="170.9" y="224.2">ПШ127</text>
<text x="368.2" y="253.3">Літ</text>
<text x="382.2" y="253.3">Маса</text>
<text x="398.4" y="253.3">Масштаб</text>
<text x="229.3" y="258.3">Зм.</text>
<text x="236.5" y="258.3">Лист</text>
<text x="250.9" y="258.3">№ докум.</text>
<text x="270.3" y="258.3">Подпись</text>
<text x="284.5" y="258.3">Дата</text>
<text x="230.6" y="268.3">Проверил</text>
<text x="231.2" y="273.3">Т.контр.</text>
<text x="368.5" y="273.3">Лист 1</text>
<text x="392" y="273.3">Листов 1</text>
<text x="231.2" y="283.3">Н.контр.</text>
<text x="231.4" y="288.3">Утверд.</text>
</g>
<g font-size="3.4">
<text x="362.6" y="90.5">CS</text>
<text x="334.9" y="105.2">1</text>
<text x="335.6" y="109.4">40</text>
<text x="336.2" y="113">39</text>
<text x="361.4" y="111.2">R</text>
<text x="247.8" y="268.2">Ткаченко В.В.</text>
</g>
<g font-size="3.3">
<text x="213" y="56">PME</text>
<text x="258.3" y="56.5">PME</text>
<text x="371.9" y="101.9">BB51</text>
<text x="362" y="105.7">A0</text>
<text x="373.9" y="112.7">D</text>
<text x="361" y="115">W</text>
<text x="229.7" y="263.2">Разработал</text>
<text x="246.7" y="263.2">Кузьменко В. З.</text>
</g>
<text font-size="3.2" x="376.7" y="120.4">8</text>
<g font-size="3.1">
<text x="334" y="26.6">78</text>
<text x="334" y="29.4">36</text>
<text x="333.4" y="32.4">10</text>
<text x="334.3" y="35.4">9</text>
<text x="357.6" y="34.4">CS</text>
<text x="334.1" y="40.9">7</text>
<text x="334.3" y="38.4">8</text>
<text x="334.1" y="43.9">6</text>
<text x="334.4" y="47.4">5</text>
<text x="334.3" y="50.4">4</text>
<text x="334.4" y="53.4">3</text>
<text x="334.5" y="59.9">1</text>
<text x="334.6" y="56.9">2</text>
<text x="70.3" y="64.4">66...69</text>
<text x="334.2" y="67.1">78</text>
<text x="334.3" y="69.9">36</text>
<text x="69.9" y="74.4">21..24</text>
<text x="334.4" y="74">10</text>
<text x="334.8" y="76.8">9</text>
<text x="260.9" y="79.9">79</text>
<text x="334.8" y="80.2">8</text>
<text x="334.8" y="83.6">7</text>
<text x="334.8" y="87.2">6</text>
<text x="70.6" y="92.4">70...73</text>
<text x="334.8" y="94.2">4</text>
<text x="334.9" y="90.6">5</text>
<text x="70.9" y="101.1">21..24</text>
<text x="334.7" y="101.2">2</text>
<text x="334.9" y="97.6">3</text>
<text x="70.4" y="119.9">74...77</text>
<text x="95.5" y="124.1">INT</text>
<text x="70.7" y="128.6">21..24</text>
<text x="98.8" y="134.8">INT</text>
<text x="208.9" y="142.6">78</text>
<text x="32.2" y="150">16</text>
<text x="209.6" y="147.7">36</text>
<text x="273.9" y="147.8">36</text>
<text x="274.9" y="144.6">78</text>
<text x="32" y="153.5">15</text>
<text x="209.2" y="152">10</text>
<text x="209.6" y="155.4">9</text>
<text x="274.1" y="152">10</text>
<text x="274.5" y="155.4">9</text>
<text x="31.9" y="156.5">14</text>
<text x="32" y="160">13</text>
<text x="70.8" y="160">78</text>
<text x="209.9" y="158.7">8</text>
<text x="239.1" y="158">5027</text>
<text x="240.2" y="161.7">PC</text>
<text x="247.1" y="157.7">D</text>
<text x="252.7" y="158">5026</text>
<text x="253.5" y="161.6">PD</text>
<text x="274.5" y="158.5">8</text>
<text x="274.5" y="161.9">7</text>
<text x="304.2" y="158">5279</text>
<text x="305.8" y="161.4">PC</text>
<text x="312.6" y="157.8">D</text>
<text x="317.6" y="158">5278</text>
<text x="318.2" y="161.4">PD</text>
<text x="385.7" y="157">42-49</text>
<text x="31.9" y="163.6">12</text>
<text x="32.1" y="166.4">11</text>
<text x="210" y="165.7">6</text>
<text x="210" y="162.1">7</text>
<text x="274.5" y="165.5">6</text>
<text x="83.4" y="172.6">78</text>
<text x="210" y="172.7">4</text>
<text x="210" y="169.1">5</text>
<text x="236.5" y="170.5">CS</text>
<text x="274.5" y="172.5">4</text>
<text x="274.6" y="168.9">5</text>
<text x="301.7" y="171.2">CS</text>
<text x="385.9" y="171">50-57</text>
<text x="70.8" y="177">79</text>
<text x="209.8" y="179.7">2</text>
<text x="210" y="176.1">3</text>
<text x="261.6" y="174.4">ТШ1</text>
<text x="274.4" y="179.5">2</text>
<text x="274.6" y="175.9">3</text>
<text x="339.3" y="177.5">2</text>
<text x="32" y="181">16</text>
<text x="32.1" y="184.4">15</text>
<text x="210.2" y="183.5">1</text>
<text x="236.4" y="185.5">A0</text>
<text x="274.6" y="184">1</text>
<text x="339.3" y="182.5">1</text>
<text x="32" y="187.4">14</text>
<text x="32.1" y="190.9">13</text>
<text x="70.8" y="190">80</text>
<text x="226.6" y="191.4">ПШ1</text>
<text x="302.1" y="186.8">A0</text>
<text x="338.4" y="187">40</text>
<text x="386.1" y="187">58-65</text>
<text x="32" y="194.5">12</text>
<text x="32.3" y="197.3">11</text>
<text x="293.5" y="195.8">ПШ127</text>
<text x="338.5" y="192">39</text>
<text x="32" y="200.4">10</text>
<text x="32.3" y="203.9">9</text>
<text x="32.7" y="207.4">8</text>
<text x="250.1" y="204.4">IRQ1</text>
<text x="314.6" y="206.9">IRQ127</text>
<text x="32.5" y="213.9">6</text>
<text x="32.5" y="210.9">7</text>
<text x="32.5" y="221.1">4</text>
<text x="32.6" y="217.4">5</text>
<text x="32.6" y="224">3</text>
</g>
<g font-size="2.2">
<text x="110.4" y="149.7">8</text>
<text x="127.7" y="147.9">int</text>
<text x="119.5" y="160.9">PV</text>
<text x="104.4" y="171.7">РТПР</text>
<text x="105.2" y="168.1">ПШ</text>
<text x="133.8" y="170.8">PA</text>
</g>
</svg>
